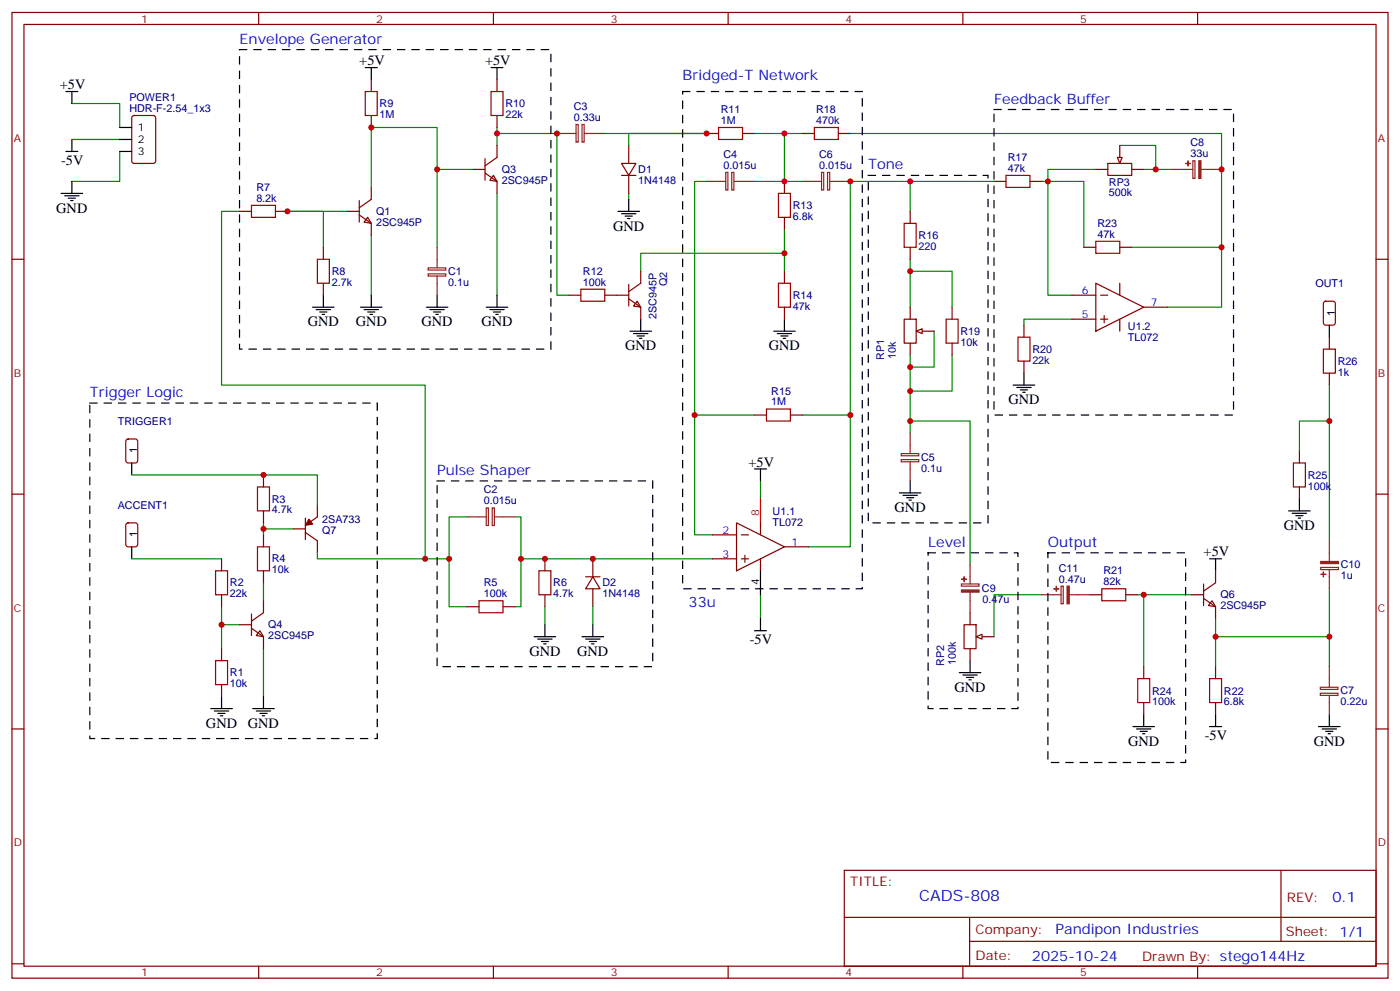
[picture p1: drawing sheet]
<svg xmlns="http://www.w3.org/2000/svg" width="412mm" height="292mm" viewBox="0 0 412 292" stroke-linecap="round" stroke-linejoin="round" font-family="sans-serif">
<g fill="none" stroke="#870000" stroke-width=".35">
<path d="M3.5 3.7h405.4v284.3h-405.4zM7.1 7.2h398.2v277.3h-398.2zM76.2 3.7v3.5M145.3 3.7v3.5M214.5 3.7v3.5M283.6 3.7v3.5M352.8 3.7v3.5M39 34.2l.5-.2h5.7l.6 .4 .1 13-.5 .7h-5.9l-.6-.4-.1-13zM183.1 48.1h4.2l-2.1 3.5zM183.1 51.6h4.2M185.2 42.8v5.3M185.2 51.6v5.3"/>
<path d="M3.5 76.3h3.6M405.3 76.3h3.6M391.6 99.3v3.5M391.6 109.9v3.5M382.8 132.8v3.5M3.5 145.5h3.6M382.8 143.4v3.5M405.3 145.5h3.6M172.5 169.8h4.2M174.6 169.8l2.1 3.6h-4.2zM174.6 164.5v5.3M174.6 173.4v5.2"/>
<path d="M284 183.9h3.5v7.1h-3.5zM285.8 180.4v3.5M285.8 191v3.5M289.3 187.5h3.5M3.5 214.6h3.6M405.3 214.6h3.6M248.7 256.3h156.6v28.2h-156.6zM377.3 256.3v20.9M248.7 270.1h156.5M285.6 277.2h119.6M285.6 270.1v14.1M3.5 283.8h3.6"/>
<path d="M76.2 284.5v3.5M145.3 284.5v3.5M214.5 284.5v3.5M283.6 284.5v3.5M352.8 284.5v3.5M405.3 283.8h3.6"/>
</g>
<g fill="none" stroke="#008700" stroke-width=".35">
<path d="M21.2 30.5h14.1v7M250.5 39.3h109.3v51.2h-15.8M21.2 41.1h14.1M35.3 44.6v8.8h-14.1M185.2 56.9v1.8M306.9 53.4h12.4v19.4M322.8 49.9h-14.1v37h7M329.8 42.8h10.6v7.1M336.9 49.9h8.8M268.1 79.9h12.4v10.6M333.4 72.8h26.4M275.2 97.5v10.6h-7.1"/>
<path d="M315.7 94h-14.1v1.7M280.5 104.6v10.5h-12.4M391.6 113.4v45.8M268.1 124h17.7v42.3M391.6 124h-8.8v8.8M224 141.6v5.3M224 175.1v7.1M306.9 175.1h-14.1v12.4M336.9 175.1v21.2M391.6 173.4v14.1M358.1 187.5h33.5v8.8M358.1 182.2v14.1"/>
</g>
<path d="M390.1 88.9l.4-.2h2.1l.7 .4v5.9l-.4 .7h-2.4l-.6-.4-.1-5.9zM37.3 129.5l.4-.2h2.2l.6 .4 .1 5.9-.5 .7h-2.4l-.6-.4-.1-5.9zM37.3 154.2l.4-.2h2.2l.6 .4 .1 5.9-.5 .7h-2.4l-.6-.5-.1-5.8z" fill="none" stroke="#900" stroke-width=".35"/>
<g fill="none" stroke="#000" stroke-width=".35">
<path d="M107.6 19.9h3.5M109.4 19.9v3.5M144.6 19.9h3.6M146.4 19.9v3.5M19.4 27h3.5M21.2 27v3.5M35.3 37.5h3.5M18 56.9h6.3M19 57.6h4.3M19.4 44.6h3.5M20.1 58.3h2.1M20.8 59.1h.7"/>
<path d="M21.2 41.1v3.5M21.2 53.4v3.5M35.3 44.6h3.5M35.3 41.1h3.5M391.6 95.7v3.6M298.4 113.4h6.4M299.5 114.1h4.2M300.6 114.8h2.1M301.3 115.5h.7M301.6 109.9v3.5M38.8 136.3v3.5M222.2 138.1h3.6"/>
<path d="M224 138.1v3.5M264.9 145.1h6.4M266 145.8h4.2M267.1 146.5h2.1M267.8 147.2h.7M268.1 141.6v3.5M379.6 150.4h6.3M380.6 151.1h4.3M381.7 151.8h2.1M382.4 152.5h.7M382.8 146.9v3.5M38.8 161v3.5"/>
<path d="M356.3 164.5h3.5M358.1 164.5v3.6M222.2 185.7h3.6M224 182.2v3.5M282.6 198h6.3M283.6 198.8h4.3M284.7 199.5h2.1M285.8 194.5v3.5M285.4 200.2h.7M333.7 213.9h6.4M334.8 214.6h4.2M335.8 215.3h2.2"/>
<path d="M336.5 216h.8M336.9 210.4v3.5M356.3 213.9h3.5M358.1 210.4v3.5M388.4 213.9h6.4M389.5 214.6h4.2M390.5 215.3h2.1M391.2 216h.7M391.6 210.4v3.5"/>
</g>
<path d="M389.8 102.8h3.5v7.1h-3.5zM381 136.3h3.5v7.1h-3.5z" fill="none" stroke="#a10000" stroke-width=".35"/>
<path d="M345.7 49.9h5.7M351.4 47.3h.6v5.2h-.6zM353.8 49.9h6M391.6 159.2v6M283.2 171.9h5.2v.7h-5.2zM285.8 166.3v5.6M285.8 174.4v6M306.9 175.1h5.7M312.6 172.6h.6v5.2h-.6zM315 175.1h6M389 167.1h5.2v.6h-5.2zM391.6 167.7v5.7" fill="none" stroke="#8c2424" stroke-width=".35"/>
<g fill="#8c2424" stroke="#8c2424" stroke-width=".35">
<path d="M314.3 172.6h.7v5.2h-.7z"/>
<path d="M311.1 172.6l.1 1.5z"/>
<path d="M310.4 173.4h1.5z"/>
<path d="M389 165.3h5.2v.6h-5.2z"/>
<path d="M389.1 169.1h1.4z"/>
<path d="M389.8 168.4l.1 1.4z"/>
<path d="M283.2 173.7h5.2v.6h-5.2z"/>
<path d="M283.3 170.5l1.4 .1z"/>
<path d="M284 169.8v1.4z"/>
<path d="M353.1 47.3h.7v5.2h-.7z"/>
<path d="M350 47.4v1.4z"/>
<path d="M349.2 48.1l1.5 .1z"/>
</g>
<path d="M287.5 187.5l1.8-.7v1.4z" fill="#f0f0f0" stroke="#870000" stroke-width=".35"/>
<path d="M231.1 39.3h5.3M268.1 53.4v8.8M268.1 76.3v14.2M268.1 104.6v22.9M335.1 175.1h15.9" fill="none" stroke="#008700" stroke-width=".35"/>
<path d="M335.1 199.8h3.6v7.1h-3.6z" fill="none" stroke="#a10000" stroke-width=".35"/>
<path d="M322.8 49.9h3.5M326.3 48.1h7.1v3.5h-7.1zM329.8 42.8v3.6M333.4 49.9h3.5M336.9 196.3v3.5M336.9 206.9v3.5" fill="none" stroke="#870000" stroke-width=".35"/>
<path d="M329.1 46.4h1.5l-.8 1.7z" fill="#f0f0f0" stroke="#870000" stroke-width=".35"/>
<path d="M266.3 94h3.6v7h-3.6zM268.1 90.5v3.5M271.6 97.5h3.6M268.1 101v3.6" fill="none" stroke="#870000" stroke-width=".35"/>
<path d="M269.9 97.5l1.7-.7v1.4z" fill="#f0f0f0" stroke="#870000" stroke-width=".35"/>
<g fill="none" stroke="#a10000" stroke-width=".35">
<path d="M107.6 27h3.5v7h-3.5zM144.6 27h3.6v7h-3.6zM211.7 37.5h7v3.6h-7zM239.9 37.5h7v3.6h-7zM229.3 56.9h3.5v7.1h-3.5zM296.3 51.6h7.1v3.6h-7.1zM74.1 60.5h7v3.5h-7zM93.5 76.3h3.5v7.1h-3.5zM266.3 65.8h3.6v7h-3.6zM322.8 71h7v3.6h-7zM171.1 85.2h7.1v3.5h-7.1zM229.3 83.4h3.5v7.1h-3.5z"/>
<path d="M278.7 94h3.5v7h-3.5zM299.9 99.3h3.5v7h-3.5zM225.8 120.4h7v3.6h-7zM75.8 143.4h3.6v7h-3.6zM63.5 168.1h3.5v7h-3.5zM75.8 161h3.6v7.1h-3.6zM141.1 176.9h7.1v3.5h-7.1zM158.7 168.1h3.6v7h-3.6zM324.6 173.4h7v3.5h-7zM63.5 194.5h3.5v7.1h-3.5zM356.3 199.8h3.5v7.1h-3.5z"/>
</g>
<g fill="none" stroke="#870000" stroke-width=".35">
<path d="M109.4 23.4v3.6M109.4 34v3.5M146.4 23.4v3.6M146.4 34v3.5M208.1 39.3h3.6M218.7 39.3h3.5M236.4 39.3h3.5M246.9 39.3h3.6M105.8 59.1v6.3M109.4 55.2v3.5l-3.6 2.5M139.3 49.9h3.6M142.9 50.9l3.5 2.5v3.5"/>
<path d="M142.9 46.7v6.4M145.3 51.6l1.1 1.8-2.1-.3zM146.4 42.8v3.6l-3.5 2.4M231.1 53.4v3.5M292.8 53.4h3.5M303.4 53.4h3.5M70.6 62.2h3.5M81.1 62.2h3.6M95.2 72.8v3.5M102.3 62.2h3.5M105.8 63.3l3.6 2.5v3.5M108.3 64l1.1 1.8-2.2-.4z"/>
<path d="M188.7 79.9v3.5l-3.5 2.5M231.1 64v3.5M231.1 79.9v3.5M268.1 62.2v3.6M268.1 72.8v3.5M319.3 72.8h3.5M329.8 72.8h3.6M95.2 83.4v3.5M167.6 86.9h3.5M178.2 86.9h7M185.2 88l3.5 2.5v3.5M185.2 83.7v6.4"/>
<path d="M187.7 88.7l1 1.8-2.1-.4zM231.1 90.5v3.5M280.5 90.5v3.5M301.6 95.7v3.6M315.7 86.9h7.1M315.7 94h7.1M322.8 83.4l14.1 7.1-14.1 7zM324.2 86.9h2.1M324.2 94h2.1M325.3 92.9v2.1M329.8 83.4v3.5M329.8 94v3.5"/>
<path d="M336.9 90.5h7.1M280.5 101v3.6M301.6 106.3v3.6M77.6 139.8v3.6M222.2 122.2h3.6M232.8 122.2h3.6M77.6 150.4v3.6M77.6 157.5v3.5M86.4 155.7h3.6M90 156.8l3.5 2.4v3.6M90 152.5v6.4M93.5 148.7v3.5l-3.5 2.5"/>
<path d="M209.9 157.5h7.1M217 154l14.1 7-14.1 7.1zM218.4 157.5h2.1M224 154v3.5M65.3 164.5v3.6M65.3 175.1v3.5M77.6 168.1v3.5M77.6 176.9v3.5l-3.5 2.5M137.6 178.6h3.5M148.2 178.6h3.5M160.5 164.5v3.6M160.5 175.1v3.5"/>
<path d="M209.9 164.5h7.1M218.4 164.5h2.1M219.4 163.5v2.1M224 164.5v3.6M231.1 161h7M321 175.1h3.6M331.6 175.1h3.5M351 175.1h3.5M354.5 176.2l3.6 2.4v3.6M354.5 171.9v6.4M357 176.9l1.1 1.7-2.1-.3zM358.1 168.1v3.5l-3.6 2.5"/>
<path d="M65.3 191v3.5M70.6 183.9h3.5M74.1 185l3.5 2.5v3.5M74.1 180.8v6.3M76.6 185.7l1 1.8-2.1-.4zM358.1 196.3v3.5M65.3 201.6v3.5M358.1 206.9v3.5"/>
</g>
<g fill="none" stroke="#000" stroke-width=".35">
<path d="M185.2 58.7v3.5M182 62.2h6.4M183.1 62.9h4.2M184.1 63.6h2.2M184.9 64.3h.7M92.1 90.5h6.3M93.1 91.2h4.3M94.2 91.9h2.1M94.9 92.6h.7M95.2 86.9v3.6M106.2 90.5h6.3M107.2 91.2h4.3"/>
<path d="M108.3 91.9h2.1M109 92.6h.7M109.4 86.9v3.6M125.6 90.5h6.3M126.6 91.2h4.3M127.7 91.9h2.1M128.4 92.6h.7M128.8 86.9v3.6M143.2 90.5h6.4M144.3 91.2h4.2M145.3 91.9h2.2M146 92.6h.8"/>
<path d="M146.4 86.9v3.6M185.6 97.5h6.3M186.6 98.2h4.3M187.7 98.9h2.1M188.4 99.6h.7M188.7 94v3.5M227.9 97.5h6.3M229 98.2h4.2M230 98.9h2.1M230.7 99.6h.7M231.1 94v3.5M224 168.1v7"/>
<path d="M157.3 187.5h6.4M158.4 188.2h4.2M159.5 188.9h2.1M160.2 189.6h.7M160.5 183.9v3.6M171.4 187.5h6.4M172.5 188.2h4.2M173.6 188.9h2.1M174.3 189.6h.7M174.6 183.9v3.6M62.1 208.6h6.3M63.1 209.3h4.3"/>
<path d="M64.2 210h2.1M64.9 210.7h.7M65.3 205.1v3.5M74.4 208.6h6.4M75.5 209.3h4.2M76.6 210h2.1M77.3 210.7h.7M77.6 205.1v3.5"/>
</g>
<g fill="none" stroke="#008700" stroke-width=".35">
<path d="M146.4 39.3h17.6v47.6h3.6M146.4 37.5v5.3M178.2 39.3h29.9h-22.9v3.5M222.2 39.3h8.9v14.1M109.4 55.2v-17.7h19.4v35.3M128.8 49.9h10.5M146.4 56.9v30M208.1 53.4h-3.5v68.8h17.6M222.2 53.4h14.2M292.8 53.4h-42.3v68.8h-14.1M70.6 62.2h-5.3v51.2h59.9v51.1M102.3 62.2h-17.6h10.5v10.6"/>
<path d="M109.4 69.3v17.6M231.1 74.6h-42.4v5.3M231.1 67.5v12.4M38.8 139.8h54.7v8.9M204.6 122.2v35.3h5.3M250.5 122.2v38.8h-12.4M77.6 154v1.7M86.4 155.7h-8.8v1.8M137.6 152.2h-5.3v12.3M151.7 152.2h1.8v26.4h-1.8M38.8 164.5h26.5M65.3 178.6v12.4"/>
<path d="M77.6 171.6v5.3M93.5 162.8v1.7h38.8v14.1h5.3M153.5 164.5h56.4M160.5 178.6v5.3M174.6 178.6v5.3M65.3 183.9h5.3M77.6 191v14.1"/>
</g>
<g fill="none" stroke="#8c2424" stroke-width=".35">
<path d="M164 39.3h5.7M169.7 36.7h.6v5.1h-.6zM171.4 36.7h.7v5.1h-.7zM172.2 39.3h6M208.1 53.4h5.7M213.8 50.8h.6v5.2h-.6zM215.5 50.8h.7v5.2h-.7zM216.3 53.4h5.9M236.4 53.4h5.6M242 50.8h.6v5.2h-.6zM243.8 50.8h.6v5.2h-.6zM244.5 53.4h6"/>
<path d="M126.1 78.9h5.2v.6h-5.2zM128.8 72.8v6M126.1 80.6h5.2v.7h-5.2zM128.8 81.3v5.6M265.5 133.6h5.2v.6h-5.2zM265.5 135.3h5.2v.7h-5.2zM268.1 127.5v6M268.1 136v5.6M137.6 152.2h5.6M143.2 149.5h.7v5.2h-.7zM145 149.5h.6v5.2h-.6zM145.7 152.2h6"/>
<path d="M391.6 196.3v6M388.9 202.4h5.2v.6h-5.2zM388.9 204.1h5.2v.7h-5.2zM391.6 204.8v5.6"/>
</g>
<path d="M91 152.9l1.1 1.4-2.1 .4z" fill="#870000" stroke="#870000" stroke-width=".35"/>
<path d="M224 146.9v7.1" fill="none" stroke="#f00" stroke-width=".35"/>
<path d="M70.6 14.6h91.7v88.2h-91.7zM201.1 27h52.9v146.4h-52.9zM292.8 32.2h70.6v90h-70.6zM255.8 51.6h35.2v102.4h-35.2zM26.5 118.7h84.6v98.8h-84.6zM128.8 141.6h63.5v54.7h-63.5zM273.4 162.8h26.5v45.8h-26.5zM308.7 162.8h40.5v61.7h-40.5z" fill="none" stroke="#000" stroke-width=".35" stroke-dasharray="2.1 2.1"/>
<g fill="#c00">
<circle cx="174.6" cy="164.5" r=".88"/>
<circle cx="340.4" cy="49.9" r=".88"/>
<circle cx="359.8" cy="49.9" r=".88"/>
<circle cx="391.6" cy="187.5" r=".88"/>
<circle cx="268.1" cy="108.1" r=".88"/>
<circle cx="359.8" cy="72.8" r=".88"/>
<circle cx="308.7" cy="53.4" r=".88"/>
<circle cx="358.1" cy="187.5" r=".88"/>
<circle cx="268.1" cy="124" r=".88"/>
<circle cx="268.1" cy="115.1" r=".88"/>
<circle cx="268.1" cy="79.9" r=".88"/>
<circle cx="268.1" cy="53.4" r=".88"/>
<circle cx="250.5" cy="53.4" r=".88"/>
<circle cx="231.1" cy="39.3" r=".88"/>
<circle cx="250.5" cy="122.2" r=".88"/>
<circle cx="125.2" cy="164.5" r=".88"/>
<circle cx="204.6" cy="122.2" r=".88"/>
<circle cx="231.1" cy="74.6" r=".88"/>
<circle cx="231.1" cy="53.4" r=".88"/>
<circle cx="208.1" cy="39.3" r=".88"/>
<circle cx="164" cy="39.3" r=".88"/>
<circle cx="146.4" cy="39.3" r=".88"/>
<circle cx="128.8" cy="49.9" r=".88"/>
<circle cx="84.7" cy="62.2" r=".88"/>
<circle cx="160.5" cy="164.5" r=".88"/>
<circle cx="153.5" cy="164.5" r=".88"/>
<circle cx="132.3" cy="164.5" r=".88"/>
<circle cx="77.6" cy="139.8" r=".88"/>
<circle cx="77.6" cy="155.7" r=".88"/>
<circle cx="65.3" cy="183.9" r=".88"/>
<circle cx="391.6" cy="124" r=".88"/>
<circle cx="336.9" cy="175.1" r=".88"/>
<circle cx="109.4" cy="37.5" r=".88"/>
</g>
<text font-size="4.6" fill="#00f" x="270.8" y="265.3">CADS-808</text>
<g font-size="4.2" fill="#00f">
<text x="70.6" y="12.8">Envelope Generator</text>
<text x="201.1" y="23.4">Bridged-T Network</text>
<text x="292.8" y="30.5">Feedback Buffer</text>
<text x="255.8" y="49.9">Tone</text>
<text x="26.5" y="116.9">Trigger Logic</text>
<text x="128.8" y="139.8">Pulse Shaper</text>
<text x="273.4" y="161">Level</text>
<text x="308.7" y="161">Output</text>
<text x="202.8" y="178.6">33u</text>
<text x="392.5" y="265.5">0.1</text>
<text x="310.9" y="275.1">Pandipon Industries</text>
<text x="304" y="282.9">2025-10-24</text>
</g>
<g font-size="4.2">
<text x="105.8" y="19.2">+5V</text>
<text x="142.9" y="19.2">+5V</text>
<text x="17.6" y="26.2">+5V</text>
<text x="18" y="48.5">-5V</text>
<text x="16.6" y="62.6">GND</text>
<text x="180.6" y="67.9">GND</text>
<text x="90.7" y="96.1">GND</text>
<text x="104.8" y="96.1">GND</text>
<text x="124.2" y="96.1">GND</text>
<text x="141.8" y="96.1">GND</text>
<text x="184.1" y="103.2">GND</text>
<text x="226.5" y="103.2">GND</text>
<text x="297" y="119">GND</text>
<text x="220.5" y="137.4">+5V</text>
<text x="263.5" y="150.8">GND</text>
<text x="378.2" y="156.1">GND</text>
<text x="354.5" y="163.8">+5V</text>
<text x="220.8" y="189.6">-5V</text>
<text x="155.9" y="193.1">GND</text>
<text x="170" y="193.1">GND</text>
<text x="281.2" y="203.7">GND</text>
<text x="60.7" y="214.3">GND</text>
<text x="73" y="214.3">GND</text>
<text x="332.3" y="219.6">GND</text>
<text x="354.9" y="217.8">-5V</text>
<text x="387" y="219.6">GND</text>
</g>
<g font-size="3.9" fill="#800">
<text x="250.5" y="260.8">TITLE:</text>
<text x="379.1" y="265.5">REV:</text>
<text x="287.4" y="275">Company:</text>
<text x="378.7" y="275.7">Sheet: 1/1</text>
<text x="287.4" y="282.7">Date:</text>
<text x="336.4" y="282.8">Drawn By: stego144Hz</text>
</g>
<g font-size="3.2" fill="#800">
<text x="41.6" y="6.7">1</text>
<text x="110.8" y="6.7">2</text>
<text x="179.9" y="6.7">3</text>
<text x="249.1" y="6.7">4</text>
<text x="318.2" y="6.7">5</text>
<text x="4.1" y="41.8">A</text>
<text x="405.9" y="41.8">A</text>
<text x="4.1" y="110.9">B</text>
<text x="405.9" y="110.9">B</text>
<text x="4.1" y="180.1">C</text>
<text x="405.9" y="180.1">C</text>
<text x="4.1" y="249.2">D</text>
<text x="405.9" y="249.2">D</text>
<text x="41.6" y="287.5">1</text>
<text x="110.8" y="287.5">2</text>
<text x="179.9" y="287.5">3</text>
<text x="249.1" y="287.5">4</text>
<text x="318.2" y="287.5">5</text>
</g>
<g font-size="3.2" fill="#000080">
<text x="38.1" y="29.7">POWER1</text>
<text x="38.1" y="32.9">HDR-F-2.54_1x3</text>
<text x="111.8" y="34.8">1M</text>
<text x="111.8" y="31.6">R9</text>
<text x="148.9" y="34.8">22k</text>
<text x="148.9" y="31.6">R10</text>
<text x="169" y="35.6">0.33u</text>
<text x="169" y="32.4">C3</text>
<text x="212.3" y="33.2">R11</text>
<text x="240.4" y="33.3">R18</text>
<text x="212.3" y="36.5">1M</text>
<text x="240.4" y="36.5">470k</text>
<text x="213.1" y="46.5">C4</text>
<text x="241.3" y="46.5">C6</text>
<text x="296.8" y="47.4">R17</text>
<text x="350.7" y="46.3">33u</text>
<text x="350.7" y="43.1">C8</text>
<text x="147.8" y="50.9">Q3</text>
<text x="188" y="51">D1</text>
<text x="213.1" y="49.7">0.015u</text>
<text x="241.3" y="49.7">0.015u</text>
<text x="296.8" y="50.6">47k</text>
<text x="75.5" y="59.4">8.2k</text>
<text x="75.5" y="56.2">R7</text>
<text x="147.8" y="54.1">2SC945P</text>
<text x="188" y="54.2">1N4148</text>
<text x="326.6" y="57.8">500k</text>
<text x="326.6" y="54.6">RP3</text>
<text x="110.8" y="63.3">Q1</text>
<text x="233.5" y="64.8">6.8k</text>
<text x="233.5" y="61.6">R13</text>
<text x="110.8" y="66.5">2SC945P</text>
<text x="270.6" y="70.4">R16</text>
<text x="323.3" y="70">47k</text>
<text x="323.3" y="66.8">R23</text>
<text x="270.6" y="73.6">220</text>
<text x="97.7" y="80.9">R8</text>
<text x="132" y="80.9">C1</text>
<text x="171.7" y="80.9">R12</text>
<text x="97.7" y="84.2">2.7k</text>
<text x="132" y="84.2">0.1u</text>
<text x="171.7" y="84.1">100k</text>
<text x="196.6" y="84.2" transform="rotate(-90 196.6 84.2)">Q2</text>
<text x="233.5" y="88.1">R14</text>
<text x="387.5" y="84.5">OUT1</text>
<text x="193.4" y="94" transform="rotate(-90 193.4 94)">2SC945P</text>
<text x="233.5" y="91.2">47k</text>
<text x="282.9" y="101.8">10k</text>
<text x="282.9" y="98.7">R19</text>
<text x="332.2" y="100.4">TL072</text>
<text x="332.2" y="97.2">U1.2</text>
<text x="260.4" y="106" transform="rotate(-90 260.4 106)">RP1</text>
<text x="263.9" y="105.8" transform="rotate(-90 263.9 105.8)">10k</text>
<text x="304.1" y="107.1">22k</text>
<text x="304.1" y="103.9">R20</text>
<text x="394.1" y="107.5">R26</text>
<text x="394.1" y="110.6">1k</text>
<text x="227.2" y="119.4">1M</text>
<text x="227.2" y="116.2">R15</text>
<text x="34.7" y="125">TRIGGER1</text>
<text x="271.4" y="135.7">C5</text>
<text x="271.4" y="138.9">0.1u</text>
<text x="385.2" y="141">R25</text>
<text x="34.7" y="149.7">ACCENT1</text>
<text x="80.1" y="148">R3</text>
<text x="142.5" y="148.5">0.015u</text>
<text x="142.5" y="145.2">C2</text>
<text x="385.2" y="144.2">100k</text>
<text x="80.1" y="151.1">4.7k</text>
<text x="94.9" y="154">2SA733</text>
<text x="227.6" y="154.7">TL072</text>
<text x="227.6" y="151.6">U1.1</text>
<text x="94.9" y="157.1">Q7</text>
<text x="80.1" y="165.6">R4</text>
<text x="394.9" y="167.4">C10</text>
<text x="67.7" y="172.6">R2</text>
<text x="80.1" y="168.8">10k</text>
<text x="142.5" y="172.6">R5</text>
<text x="163" y="172.7">R6</text>
<text x="177.4" y="172.7">D2</text>
<text x="311.9" y="171.5">0.47u</text>
<text x="311.9" y="168.3">C11</text>
<text x="325.1" y="172.3">82k</text>
<text x="325.1" y="169.1">R21</text>
<text x="394.9" y="170.5">1u</text>
<text x="67.7" y="175.8">22k</text>
<text x="142.5" y="175.8">100k</text>
<text x="163" y="175.9">4.7k</text>
<text x="177.4" y="175.9">1N4148</text>
<text x="289.3" y="174.4">C9</text>
<text x="289.4" y="177.6">0.47u</text>
<text x="359.5" y="179.4">2SC945P</text>
<text x="359.5" y="176.2">Q6</text>
<text x="79" y="185">Q4</text>
<text x="79" y="188.2">2SC945P</text>
<text x="278.1" y="196" transform="rotate(-90 278.1 196)">RP2</text>
<text x="281.5" y="195.8" transform="rotate(-90 281.5 195.8)">100k</text>
<text x="67.7" y="202.3">10k</text>
<text x="67.7" y="199.1">R1</text>
<text x="339.4" y="207.7">100k</text>
<text x="339.4" y="204.5">R24</text>
<text x="360.5" y="207.7">6.8k</text>
<text x="360.5" y="204.5">R22</text>
<text x="394.8" y="207.6">0.22u</text>
<text x="394.8" y="204.4">C7</text>
</g>
<g font-size="3.2">
<text x="40.6" y="38.6">1</text>
<text x="40.6" y="45.6">3</text>
<text x="40.6" y="42.1">2</text>
<text x="393.2" y="92.9" transform="rotate(-90 393.2 92.9)">1</text>
<text x="40.4" y="133.5" transform="rotate(-90 40.4 133.5)">1</text>
<text x="40.4" y="158.2" transform="rotate(-90 40.4 158.2)">1</text>
<text x="223.7" y="172.2" transform="rotate(-90 223.7 172.2)">4</text>
</g>
<g font-size="3.2" fill="#00f">
<text x="318.7" y="86.6">6</text>
<text x="318.7" y="93.6">5</text>
<text x="339" y="90.1">7</text>
<text x="212.8" y="157.1">2</text>
<text x="233.2" y="160.7">1</text>
<text x="212.8" y="164.2">3</text>
</g>
<text font-size="3.2" fill="#f00" x="223.7" y="151.8" transform="rotate(-90 223.7 151.8)">8</text>
</svg>
